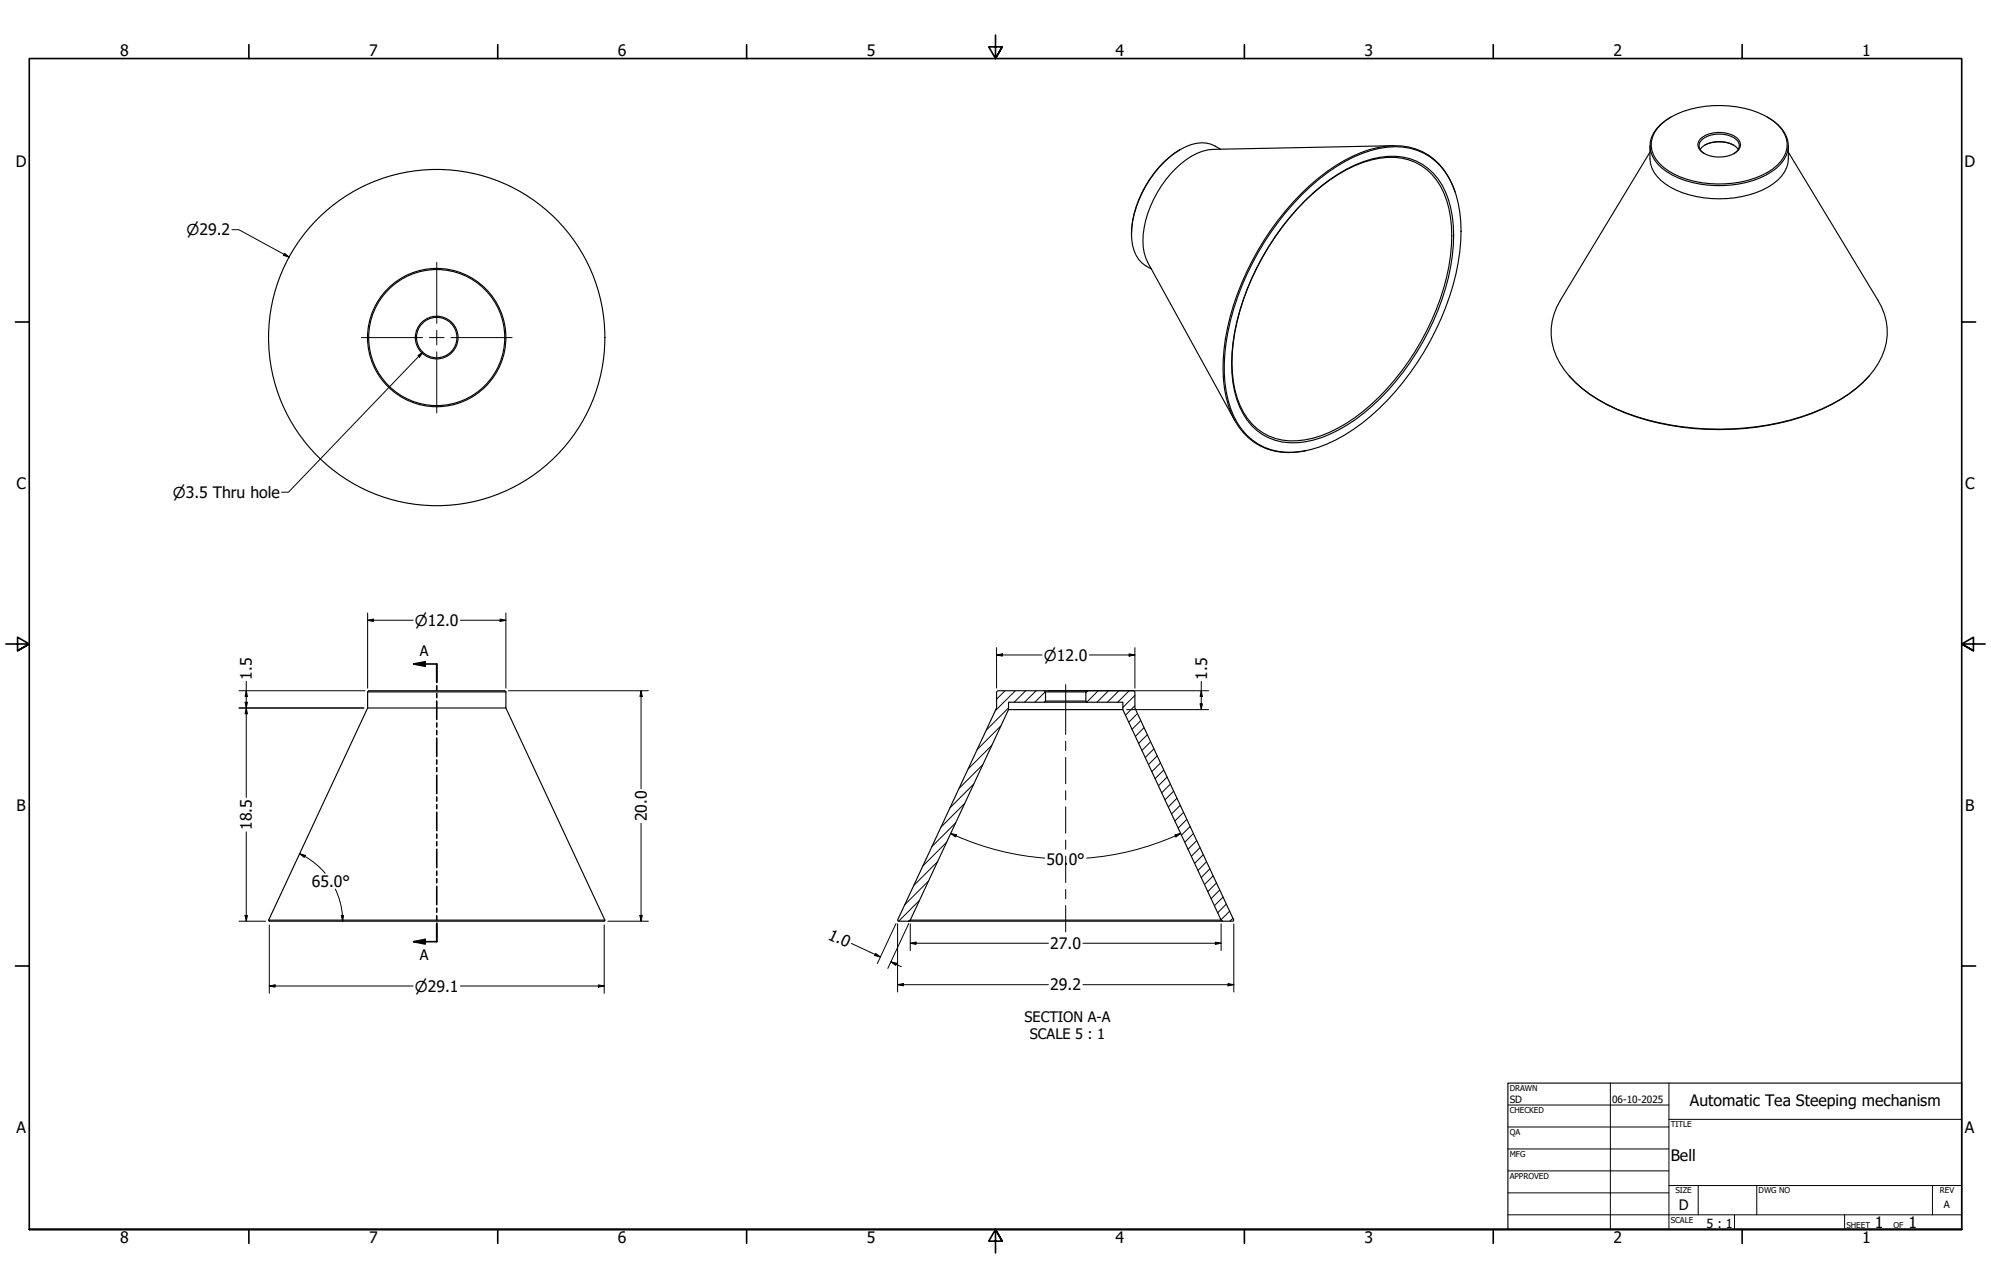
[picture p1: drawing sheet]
<svg xmlns="http://www.w3.org/2000/svg" width="864mm" height="559mm" viewBox="0 0 864 559" stroke-linecap="round" stroke-linejoin="round" font-family="sans-serif">
<!-- layer: Hatch (ANSI) -->
<g fill="none" stroke="#000" stroke-width=".43">
<path d="M435.9 299.7l-3.6 3.7M440.4 299.7l-8.7 8.7M444.9 299.7l-5 5M449.4 299.7l-5 5M471.8 299.7l-.8 .8M476.3 299.7l-4.9 4.9M480.8 299.7l-5 5M485.3 299.7l-5 5M489.8 299.7l-5 5M434.2 314.9l-10.4 10.3M437.4 307.1l-9.7 9.7M453.4 300.1l-4.5 4.6"/>
<path d="M492.3 306.2l-4.1 4.1M492.3 301.7l-5.3 5.2M493.4 309.6l-3.8 3.7M494.8 312.6l-3.8 3.8M496.2 315.7l-3.7 3.8M497.7 318.8l-3.8 3.7M426.3 331.7l-10.3 10.4M430.2 323.3l-10.3 10.4M499.1 321.8l-3.8 3.8M500.5 324.9l-3.8 3.7M501.9 327.9l-3.7 3.8M503.4 331l-3.8 3.8"/>
<path d="M504.8 334.1l-3.8 3.7M506.2 337.1l-3.7 3.8M414.5 357l-10.3 10.3M418.5 348.5l-10.4 10.4M422.4 340.1l-10.4 10.4M507.6 340.2l-3.7 3.8M509.1 343.3l-3.8 3.7M510.5 346.3l-3.8 3.8M511.9 349.4l-3.7 3.7M513.4 352.5l-3.8 3.7M514.8 355.5l-3.8 3.8M516.2 358.6l-3.8 3.7"/>
<path d="M406.7 373.8l-10.3 10.3M410.6 365.4l-10.3 10.3M517.6 361.6l-3.7 3.8M519.1 364.7l-3.8 3.7M520.5 367.8l-3.8 3.7M521.9 370.8l-3.7 3.8M523.3 373.9l-3.7 3.7M524.8 376.9l-3.8 3.8M394.9 399l-.4 .4M398.9 390.6l-9.1 9.1M402.8 382.2l-10.4 10.3M526.2 380l-3.7 3.8"/>
<path d="M527.6 383.1l-3.7 3.7M529.1 386.1l-3.8 3.8M530.5 389.2l-3.8 3.8M531.9 392.3l-3.8 3.7M533.4 395.3l-3.8 3.8M534.8 398.4l-1.3 1.3"/>
</g>
<!-- layer: Visible (ANSI) -->
<g fill="none" stroke="#000" stroke-width=".49">
<path d="M720.6 53.9a37.4 37.4 0 0 1 25.9-8.1 38.5 38.5 0 0 1 23.4 7.2 11.4 11.4 0 0 1 2.5 17 31.8 31.8 0 0 1-20.7 9.5 41.8 41.8 0 0 1-30.2-6.9 11.5 11.5 0 0 1-.9-18.7zM724.8 50.8a15.3 15.3 0 0 0-9.1 12.7 14.1 14.1 0 0 0 7.2 11 45.8 45.8 0 0 0 45.6 0 13.6 13.6 0 0 0 7-12.9 16.1 16.1 0 0 0-8.9-10.8M512 64.8a46 46 0 0 0-21.2 36.8M529.4 64.7a14.7 14.7 0 0 0-17.4 .1 46.8 46.8 0 0 0-21.2 36.8 14.8 14.8 0 0 0 8.6 15.1M604.4 63.2l-78.2 1.6a27.7 27.7 0 0 0-18.4 10.6 47 47 0 0 0-12 29.1 19.8 19.8 0 0 0 2 9.4l37.8 68.6M715.7 66l-38.9 64.2a26 26 0 0 0 1.7 30.2 58.2 58.2 0 0 0 26.8 18.7 118.1 118.1 0 0 0 85.1-1.8 52.2 52.2 0 0 0 24.4-19.8 25.5 25.5 0 0 0-.3-27.3l-38.8-64.2M715.7 63.2a16.1 16.1 0 0 0 3 13.2 32.2 32.2 0 0 0 20.3 9.4 44.3 44.3 0 0 0 30.2-6.1 13.9 13.9 0 0 0 6.5-10.8v-5.7M737.4 64.8a11.6 11.6 0 0 1 13.4-2.4l2.4 1.5 .8 .9M737.5 60.3a13 13 0 0 1 16.6 .3 3.8 3.8 0 0 1-1.9 6 13.7 13.7 0 0 1-14.5-1.1 3.5 3.5 0 0 1-.2-5.2zM739.4 63a14.7 14.7 0 0 1 12.7 0M739.4 66.7a3.7 3.7 0 0 1-2.4-3.4 3.7 3.7 0 0 1 2.1-3.4 13 13 0 0 1 14.2 .8 3.6 3.6 0 0 1-1.2 6M564.7 84.5a70.9 70.9 0 0 1 33.5-20.1 26.6 26.6 0 0 1 32.1 16.5 60.5 60.5 0 0 1 2.2 33.2 118.5 118.5 0 0 1-41.6 69.5 55.8 55.8 0 0 1-29.7 12.6 26.3 26.3 0 0 1-27.4-18.9 63.7 63.7 0 0 1-1.1-33.9 121.1 121.1 0 0 1 32-58.9z"/>
<path d="M565.9 87.3a66.6 66.6 0 0 1 28.8-17.9 25.8 25.8 0 0 1 26.3 6.2 38.4 38.4 0 0 1 8.7 26.7 102.1 102.1 0 0 1-21.8 58.7 80.3 80.3 0 0 1-34.9 28.1 28.7 28.7 0 0 1-25.3-1.4 30 30 0 0 1-12.7-22.3 83.4 83.4 0 0 1 8.1-44.8 113.5 113.5 0 0 1 22.8-33.3zM566.1 87a67.1 67.1 0 0 1 29-18 26.2 26.2 0 0 1 26.7 6.2 38.7 38.7 0 0 1 8.7 27 103.1 103.1 0 0 1-22 59.3 81.7 81.7 0 0 1-35.3 28.4 28.5 28.5 0 0 1-28-3.1 34.3 34.3 0 0 1-10.8-24.9 93 93 0 0 1 13.3-50.5 111 111 0 0 1 18.4-24.4zM631.2 83.3a26.9 26.9 0 0 0-30.1-19.9 59.6 59.6 0 0 0-29.5 14.1 118.2 118.2 0 0 0-40.7 74.1 52.6 52.6 0 0 0 4.8 31 26.7 26.7 0 0 0 30.6 12.9M680.6 163.1a67.9 67.9 0 0 0 34.1 19.3 118.7 118.7 0 0 0 75.7-4.9 57.9 57.9 0 0 0 20.4-14.4M432.8 299.7h20.2l.5 .5v4l-.5 .5h-15.6v3.2l-42.6 91.3-.7 .5h-4.5l-.3-.5 43-92v-7zM453 299.7h18.5M159.5 300.2v7h59.9v-7M159.5 300.2l.4-.5h59l.5 .5M159.5 300.2h59.9M159.5 307.2l-43 92M219.4 307.2l43 92M437.4 307.9h49.6"/>
<path d="M453 304.7h18.5M453.5 300.2h17.5M453.5 304.2h17.5M471 300.2l.5-.5h20.2l.6 .5v7l42.9 92-.3 .5h-4.5l-.7-.5-42.7-91.3v-3.2h-15.5l-.5-.5zM116.5 399.2l.3 .5h145.3l.3-.5M116.5 399.2h145.9M394.1 399.7h136.3M394.8 399.2h134.9"/>
<circle cx="189.4" cy="146.5" r="72.9"/>
<circle cx="189.4" cy="146.5" r="30"/>
<circle cx="189.4" cy="146.5" r="29.5"/>
<circle cx="189.4" cy="146.5" r="8.8"/>
<circle cx="189.4" cy="146.5" r="9.3"/>
</g>
<!-- layer: Section Line (ANSI) -->
<g fill="none" stroke="#000" stroke-width=".71">
<path d="M179.4 288.1l5-1v2zM179.4 288.1h10v8M189.4 297.5v1.9M189.4 300.8v1.8M189.4 304.2v7.9M189.4 313.6v1.8M189.4 316.9v1.8M189.4 320.2v8M189.4 329.7v1.8M189.4 333v1.8M189.4 336.3v8M189.4 345.8v1.8"/>
<path d="M189.4 349.1v1.8M189.4 352.4v8M189.4 361.8v1.8M189.4 365.2v1.8M189.4 368.4v8M189.4 377.9v1.8M189.4 381.2v1.8M189.4 384.5v8M189.4 394v1.8M189.4 397.3v1.8M179.4 408.6l5-1v2zM189.4 400.6v8h-10"/>
</g>
<g fill="#000">
<path d="M179.4 288.1l5-1v2z" fill-rule="evenodd"/>
<path d="M179.4 408.6l5-1v2z" fill-rule="evenodd"/>
</g>
<!-- layer: Border (ANSI) -->
<g fill="none" stroke="#000" stroke-width=".71">
<path d="M107.9 19.4v6M215.9 19.4v6M323.8 19.4v6M431.8 15.2v10.2l-2.9-5.1h5.8l-2.9 5.1 2.9-5.1M539.8 19.4v6M647.7 19.4v6M755.6 19.4v6M6.7 139.7h6M850.9 139.7h6M2.5 279.4h10.2l-5.1-2.9v5.8l5.1-2.9-5.1 2.9M861.1 279.4h-10.2l5.1-2.9v5.8l-5.1-2.9 5.1 2.9M6.7 419.1h6"/>
<path d="M850.9 419.1h6M12.7 533.4v-508h838.2v508h-838.2h838.2M107.9 533.4v6M215.9 533.4v6M323.8 533.4v6M434.7 538.5l-2.9-5.1 2.9 5.1h-5.8l2.9-5.1v10.2M539.8 533.4v6M647.7 533.4v6M755.6 533.4v6"/>
</g>
<!-- layer: Title (ANSI) -->
<g fill="none" stroke="#000" stroke-width=".43">
<path d="M654 479.4h69.9M698.5 469.9v63.5M723.9 469.9v63.5M654 488.9h69.9M654 498.5h69.9M723.9 485.6h127M654 508h69.9M654 517.5h69.9M723.9 514.3h127M736.6 514.3v12.7M762 514.3v12.7M838.2 514.3v12.7"/>
<path d="M654 527h196.9M752.3 527v6.4M800.1 527v6.4"/>
</g>
<path d="M654 469.9h196.9v63.5h-196.9z" fill="none" stroke="#000" stroke-width=".49"/>
<!-- layer: Dimension (ANSI) -->
<g fill="none" stroke="#000" stroke-width=".43">
<path d="M100.6 99.7h3l21.8 11.8M123.5 109.9l1.9 1.6-2.4-.7zM181.3 154.2l2.1-1.4-1.4 2.1zM183.4 152.8l-58.3 60.7h-3M159.5 269.1l2.4-.5v1zM159.5 269.1h19.7M159.5 265.9v32.7M199.7 269.1h19.7M216.9 268.6l2.5 .5-2.5 .5zM219.4 265.9v32.7M103.6 299.7h54.7M106.8 299.7l.5 2.5h-1z"/>
<path d="M106.8 295.7v50.3M220.5 299.7h60.7M278.1 299.7l.5 2.5h-1zM278.1 299.7v42.5M432.3 284.2l2.5-.5v1zM432.3 284.2h19.7M432.3 281v17.6M454.6 299.7h7.5M462.4 299.7h61.8M472.5 284.2h19.8M489.8 283.7l2.5 .5-2.5 .5zM492.3 281v17.6"/>
<path d="M521.1 299.7l.4 2.5h-.9zM521.1 295.7v12.2M103.6 307.2h54.2M106.3 304.7h1l-.5 2.5zM106.8 307.2l.5 2.5h-1zM488.7 307.9h35.5M520.6 305.4h.9l-.4 2.5zM278.1 357.2v42.5M106.8 360.9v38.8M130 370.4l2.4 .7-.5 .9zM130 370.4a32.3 32.3 0 0 1 11.1 8.5M412.4 361.6l2.5 .6-.5 .9z"/>
<path d="M412.4 361.6a118.4 118.4 0 0 0 40.8 10.7M509.6 362.2l2.5-.6-2.1 1.5zM512.1 361.6a118.4 118.4 0 0 1-40.8 10.7M103.6 399.7h11.6M106.3 397.2h1l-.5 2.5zM145.5 385.7l1.6 4a32.3 32.3 0 0 1 1.5 10M148 397.2h1l-.4 2.5zM263.7 399.7h17.5M277.6 397.2h1l-.5 2.5zM116.8 401.3v29.7M262.1 401.3v29.7M369.3 409.3l12.6 5.9"/>
<path d="M379.8 413.7l2.1 1.5-2.5-.6zM386.4 417.3l2.5 .6-.4 .9zM386.4 417.3l4.5 2.1M388.7 400.7l-8.2 17.3M389.3 400.8v29.6M394.2 400.7l-9.1 19.5M394.8 409.2l2.5-.5v1zM394.8 409.2h60M394.8 400.8v11.6M469.7 409.2h60M527.2 408.7l2.5 .5-2.5 .5zM529.7 400.8v11.6"/>
<path d="M535.2 400.8v29.6M116.8 427.8l2.5-.5v1zM116.8 427.8h62.4M199.7 427.8h62.4M259.6 427.3l2.5 .5-2.5 .5zM389.3 427.2l2.5-.5v1zM389.3 427.2h65.5M469.7 427.2h65.5M532.7 426.7l2.5 .5-2.5 .5z"/>
</g>
<g fill="#000">
<path d="M123.5 109.9l1.9 1.6-2.4-.7z" fill-rule="evenodd"/>
<path d="M181.3 154.2l2.1-1.4-1.4 2.1z" fill-rule="evenodd"/>
<path d="M159.5 269.1l2.4-.5v1z" fill-rule="evenodd"/>
<path d="M216.9 268.6l2.5 .5-2.5 .5z" fill-rule="evenodd"/>
<path d="M432.3 284.2l2.5-.5v1z" fill-rule="evenodd"/>
<path d="M489.8 283.7l2.5 .5-2.5 .5z" fill-rule="evenodd"/>
<path d="M106.3 304.7h1l-.5 2.5z" fill-rule="evenodd"/>
<path d="M106.8 299.7l.5 2.5h-1z" fill-rule="evenodd"/>
<path d="M106.8 307.2l.5 2.5h-1z" fill-rule="evenodd"/>
<path d="M278.1 299.7l.5 2.5h-1z" fill-rule="evenodd"/>
<path d="M520.6 305.4h.9l-.4 2.5z" fill-rule="evenodd"/>
<path d="M521.1 299.7l.4 2.5h-.9z" fill-rule="evenodd"/>
<path d="M130 370.4l2.4 .7-.5 .9z" fill-rule="evenodd"/>
<path d="M412.4 361.6l2.5 .6-.5 .9z" fill-rule="evenodd"/>
<path d="M509.6 362.2l2.5-.6-2.1 1.5z" fill-rule="evenodd"/>
<path d="M106.3 397.2h1l-.5 2.5z" fill-rule="evenodd"/>
<path d="M148 397.2h1l-.4 2.5z" fill-rule="evenodd"/>
<path d="M277.6 397.2h1l-.5 2.5z" fill-rule="evenodd"/>
<path d="M379.8 413.7l2.1 1.5-2.5-.6z" fill-rule="evenodd"/>
<path d="M386.4 417.3l2.5 .6-.4 .9z" fill-rule="evenodd"/>
<path d="M394.8 409.2l2.5-.5v1z" fill-rule="evenodd"/>
<path d="M527.2 408.7l2.5 .5-2.5 .5z" fill-rule="evenodd"/>
<path d="M116.8 427.8l2.5-.5v1z" fill-rule="evenodd"/>
<path d="M259.6 427.3l2.5 .5-2.5 .5z" fill-rule="evenodd"/>
<path d="M389.3 427.2l2.5-.5v1z" fill-rule="evenodd"/>
<path d="M532.7 426.7l2.5 .5-2.5 .5z" fill-rule="evenodd"/>
</g>
<!-- layer: Centerline (ANSI) -->
<path d="M462.2 297v21.6M462.2 321.6v4M462.2 328.6v11.4M462.2 343v4M462.2 350v11.5M462.2 364.5v3.9M462.2 371.4v11.5M462.2 385.9v4M462.2 392.9v11.4" fill="none" stroke="#000" stroke-width=".43"/>
<!-- layer: Center Mark (ANSI) -->
<path d="M189.4 113.8v26.5M156.8 146.5h26.5M186.3 146.5h6.3M189.4 143.3v6.3M189.4 152.6v26.5M195.6 146.5h26.5" fill="none" stroke="#000" stroke-width=".43"/>
<g font-size="6.8">
<text x="52.1" y="24.4">8</text>
<text x="160.1" y="24.4">7</text>
<text x="268" y="24.4">6</text>
<text x="376" y="24.4">5</text>
<text x="483.9" y="24.4">4</text>
<text x="591.9" y="24.4">3</text>
<text x="699.8" y="24.4">2</text>
<text x="807.8" y="24.4">1</text>
<text x="6.8" y="72.4">D</text>
<text x="852.1" y="72.4">D</text>
<text x="7.1" y="212.1">C</text>
<text x="852.3" y="212.1">C</text>
<text x="109.3" y="294.9" transform="rotate(-90 109.3 294.9)">1.5</text>
<text x="523.6" y="294.9" transform="rotate(-90 523.6 294.9)">1.5</text>
<text x="7.2" y="351.8">B</text>
<text x="852.4" y="351.8">B</text>
<text x="280.6" y="356.3" transform="rotate(-90 280.6 356.3)">20.0</text>
<text x="109.3" y="360.1" transform="rotate(-90 109.3 360.1)">18.5</text>
<text x="454" y="375.2">50.</text>
<text x="463.5" y="375.2">0°</text>
<text x="135.3" y="384.8">65.0°</text>
<text x="358.8" y="407.2" transform="rotate(25 358.8 407.2)">1.0</text>
<text x="455.6" y="411.7">27.0</text>
<text x="455.6" y="429.7">29.2</text>
<text x="733" y="479.7">Automatic Tea Steeping mechanism</text>
<text x="7.1" y="491.5">A</text>
<text x="852.3" y="491.5">A</text>
<text x="724.7" y="503.6">Bell</text>
<text x="813.3" y="532.6">1</text>
<text x="827.8" y="532.6">1</text>
<text x="52.1" y="539.4">8</text>
<text x="160.1" y="539.4">7</text>
<text x="268" y="539.4">6</text>
<text x="376" y="539.4">5</text>
<text x="483.9" y="539.4">4</text>
<text x="591.9" y="539.4">3</text>
<text x="699.8" y="539.4">2</text>
<text x="807.8" y="539.4">1</text>
</g>
<g font-size="6.5">
<text x="80.9" y="102.1">⌀29.2</text>
<text x="74.9" y="216">⌀3.5 Thru hole</text>
<text x="180" y="271.5">⌀12.0</text>
<text x="452.8" y="286.6">⌀12.0</text>
<text x="180" y="430.2">⌀29.1</text>
</g>
<g font-size="6.3">
<text x="182.1" y="284.6">A</text>
<text x="182.1" y="416.6">A</text>
<text x="444.4" y="443.3">SECTION A-A</text>
<text x="446.7" y="450.8">SCALE 5 : 1</text>
<text x="728.1" y="524.9">D</text>
</g>
<text font-size="5.5" x="740.2" y="532.6">5 : 1</text>
<g font-size="4.3">
<text x="654.8" y="478.6">SD</text>
<text x="699.3" y="478.6">06-10-2025</text>
<text x="843.2" y="524.2">A</text>
</g>
<g font-size="3.5">
<text x="654.8" y="473.2">DRAWN</text>
<text x="654.8" y="482.8">CHECKED</text>
<text x="724.7" y="488.9">TITLE</text>
<text x="654.8" y="492.3">QA</text>
<text x="654.8" y="501.8">MFG</text>
<text x="654.8" y="511.4">APPROVED</text>
<text x="726.7" y="517.7">SIZE</text>
<text x="762.8" y="517.7">DWG NO</text>
<text x="841.4" y="517.7">REV</text>
<text x="724.7" y="530.4">SCALE</text>
<text x="800.9" y="532.6">SHEET</text>
<text x="821.3" y="532.6">OF</text>
</g>
</svg>
